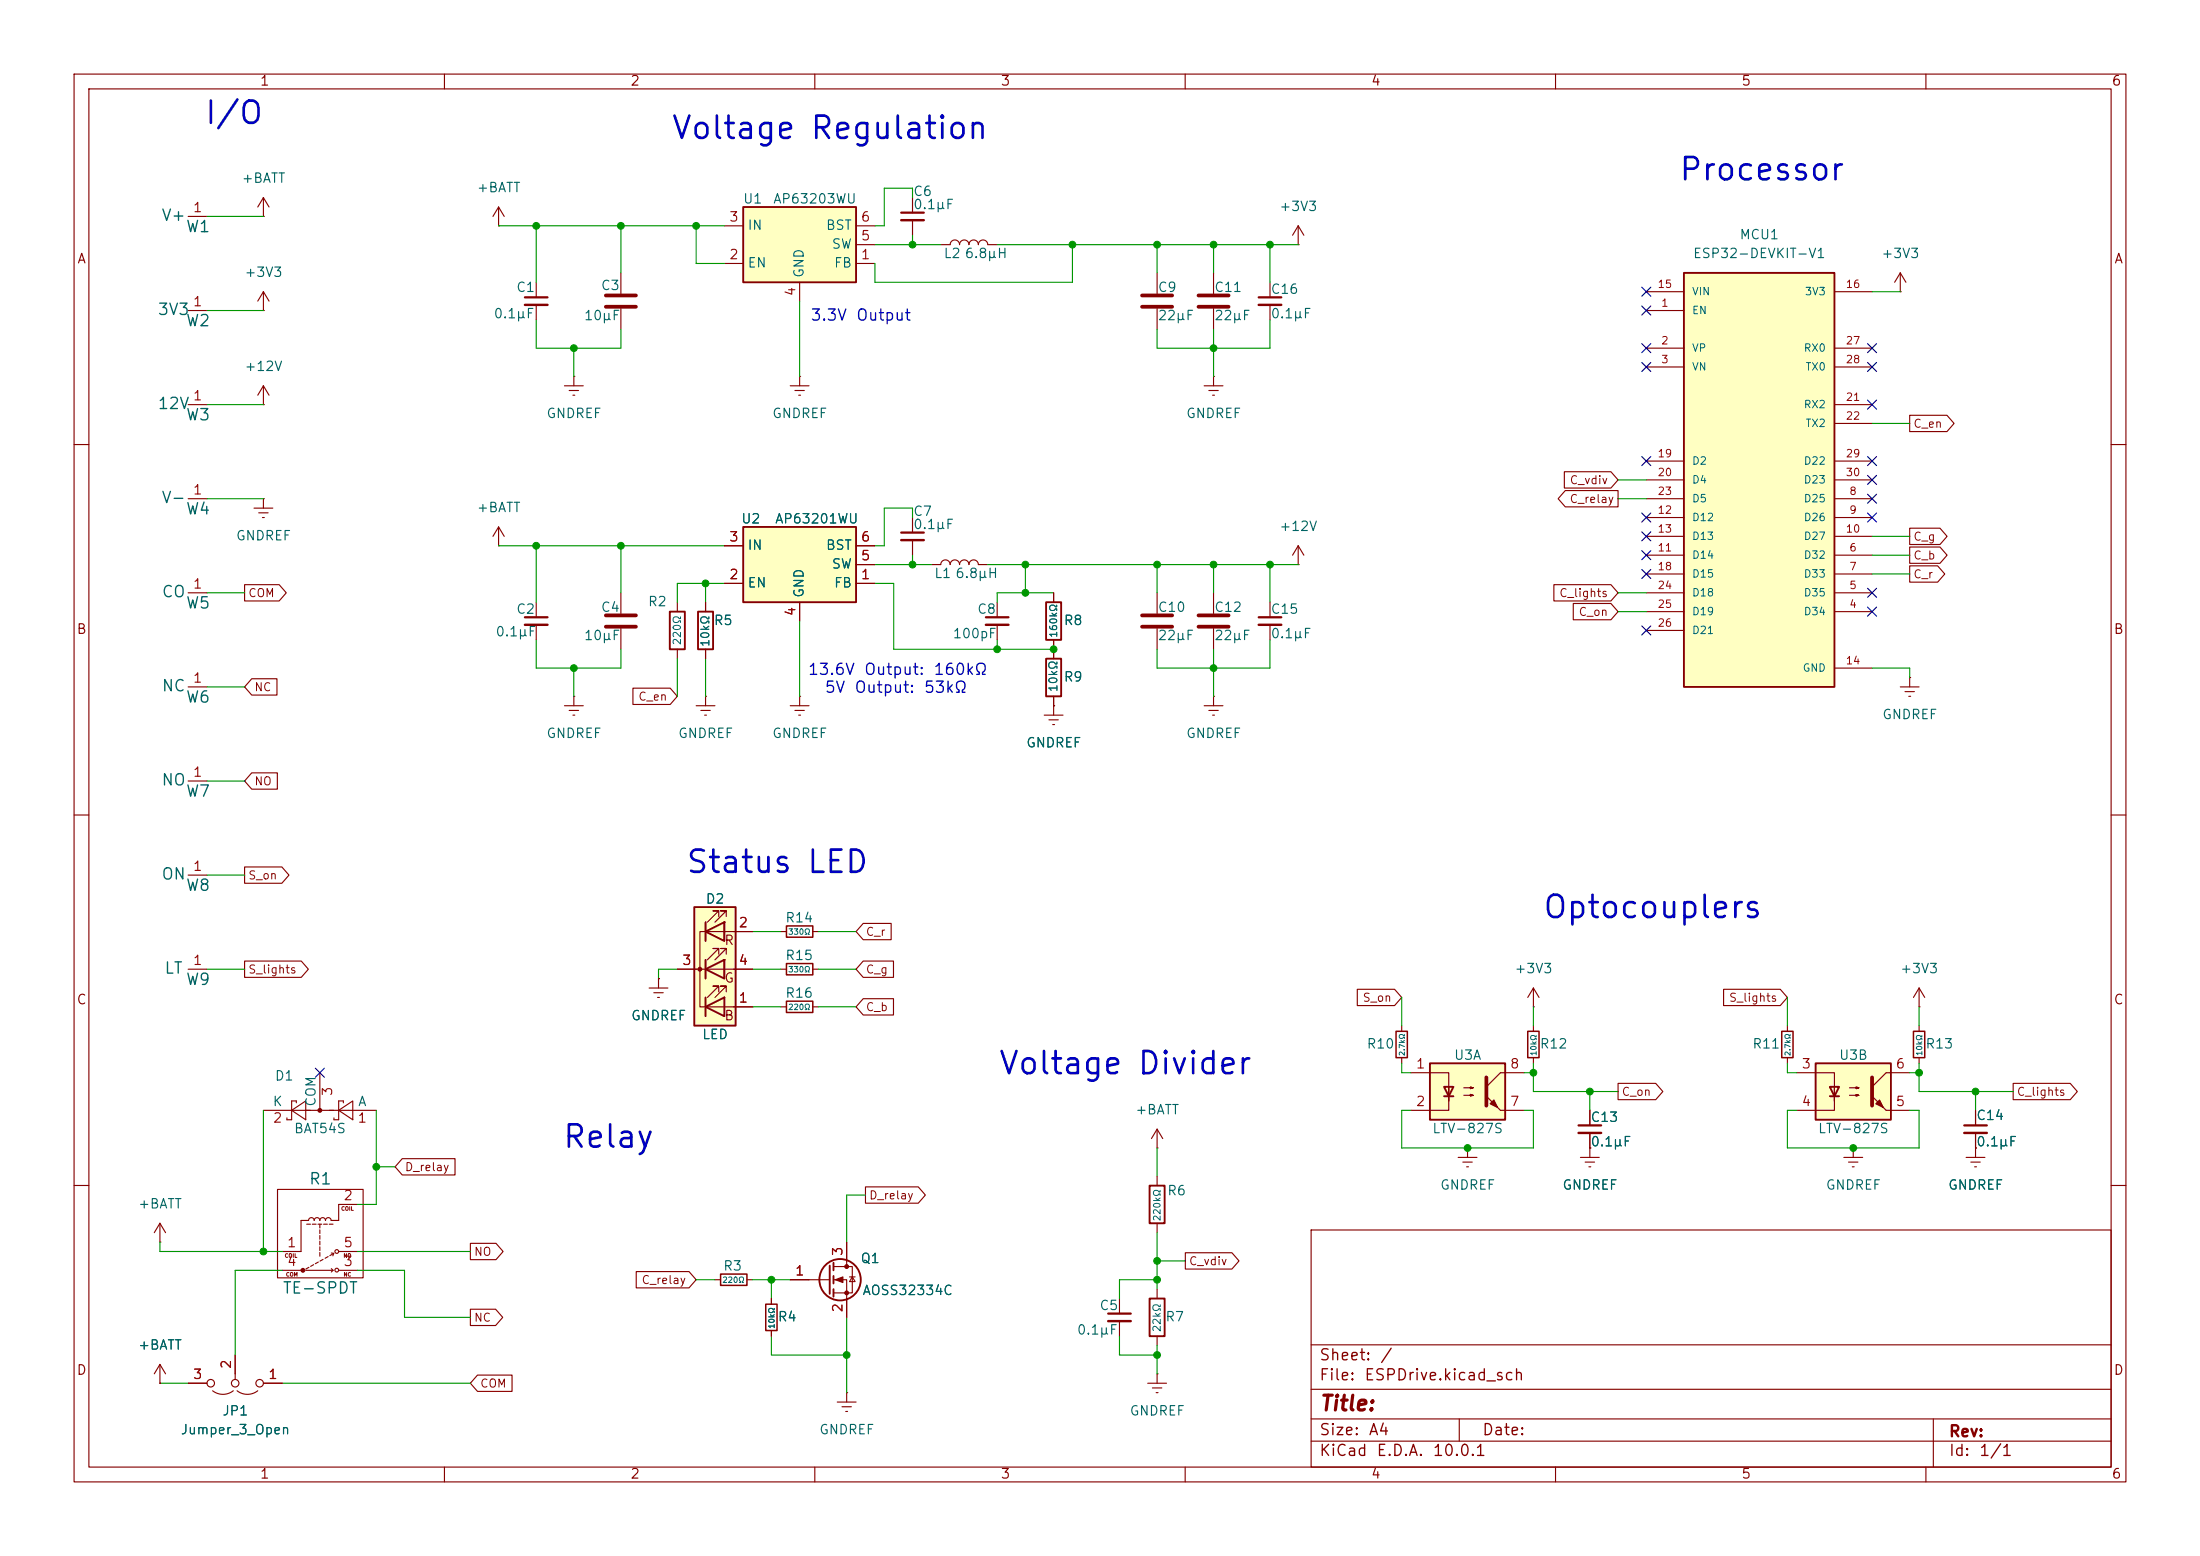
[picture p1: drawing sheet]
<svg xmlns="http://www.w3.org/2000/svg" width="297mm" height="210mm" viewBox="0 0 297 210" stroke-linecap="round" stroke-linejoin="round" font-family="sans-serif">
<g fill="none" stroke="#840000" stroke-width=".15">
<path d="M10 10h277v190h-277zM12 12h273v186h-273zM60 10v2M110 10v2M160 10v2M210 10v2M260 10v2M10 60h2M285 60h2M10 110h2M285 110h2M10 160h2"/>
<path d="M177 166h108v32h-108zM285 160h2M60 198v2M110 198v2M160 198v2M177 194.5h108M177 191.5h108M177 187.5h108M177 181.5h108M197 191.5v3M210 198v2M260 198v2"/>
<path d="M261 191.5v6.5"/>
</g>
<path d="M100.3 27.9h15.3v10.2h-15.3z" fill="#ffffc2"/>
<path d="M100.3 27.9h15.3v10.2h-15.3zM90.4 82.6h2.1v5h-2.1zM94.2 82.6h2.1v5h-2.1z" fill="none" stroke="#840000" stroke-width=".25"/>
<g fill="none" stroke="#840000" stroke-width=".15">
<path d="M35.6 29.2h.1M35.6 26.7l-.8 1.2M35.6 26.7l.7 1.2M35.6 26.7v2.5M67.3 30.5h.1M67.3 27.9l-.8 1.3M67.3 27.9l.8 1.3M67.3 27.9v2.6M97.8 35.6h2.5M97.8 30.5h2.5M107.9 38.1v2.5M115.6 35.6h2.5"/>
<path d="M115.6 30.5h2.5M115.6 33h2.5M175.3 33h.1M175.3 30.5l-.8 1.3M175.3 30.5l.7 1.3M175.3 30.5v2.5M25.4 54.6h2.5M35.6 54.6h.1M35.6 52.1v2.5M35.6 52.1l-.8 1.2M35.6 52.1l.7 1.2M25.4 67.3h2.5"/>
<path d="M34.3 68.6h2.5M34.9 69.2h1.3M35.4 69.9h.3M35.6 67.3h.1M35.6 67.3v1.3M175.3 76.2h.1M175.3 73.7v2.5M175.3 73.7l-.8 1.2M175.3 73.7l.7 1.2M83.8 80v2.8M83.8 84.8v2.8M91.4 81.3v1.3"/>
<path d="M91.4 87.6v1.3M94 95.3h2.5M94.6 95.9h1.3M95.1 96.5h.3M95.2 94h.1M95.2 81.3v1.3M95.2 87.6v1.3M95.2 94v1.3M106.7 95.3h2.5M107.3 95.9h1.3M107.8 96.5h.3M107.9 94h.1"/>
<path d="M107.9 94v1.3M214.6 149.9v2M214.6 152.9v2"/>
</g>
<path d="M213.1 151.9h3.1" fill="none" stroke="#840000" stroke-width=".3"/>
<path d="M213.1 152.9h3.1" fill="none" stroke="#840000" stroke-width=".33"/>
<path d="M81.8 84.6h4.1M81.8 83.1h4.1" fill="none" stroke="#840000" stroke-width=".51"/>
<path d="M227.3 36.8h20.3v55.9h-20.3z" fill="#ffffc2"/>
<path d="M227.3 36.8h20.3v55.9h-20.3z" fill="none" stroke="#840000" stroke-width=".25"/>
<g fill="none" stroke="#840000" stroke-width=".15">
<path d="M222.2 39.4h5.1M247.6 39.4h5.1M222.2 41.9h5.1M222.2 47h5.1M222.2 49.5h5.1M247.6 47h5.1M247.6 49.5h5.1M247.6 54.6h5.1M247.6 57.2h5.1M67.3 73.7h.1M67.3 71.1l-.8 1.3M67.3 71.1l.8 1.3"/>
<path d="M67.3 71.1v2.6M222.2 74.9h5.1M222.2 77.5h5.1M222.2 67.3h5.1M222.2 69.9h5.1M222.2 72.4h5.1M222.2 62.2h5.1M222.2 64.8h5.1M247.6 74.9h5.1M247.6 77.5h5.1M247.6 67.3h5.1M247.6 69.9h5.1"/>
<path d="M247.6 72.4h5.1M247.6 62.2h5.1M247.6 64.8h5.1M222.2 82.6h5.1M222.2 80h5.1M222.2 85.1h5.1M247.6 82.6h5.1M247.6 80h5.1M247.6 90.2h5.1M105.4 130.8h.8M105.4 135.9h.8M105.4 125.7h.8"/>
<path d="M109.7 130.8h.8M109.7 135.9h.8M109.7 125.7h.8"/>
</g>
<path d="M106.2 130h3.5v1.6h-3.5zM106.2 135.1h3.5v1.6h-3.5zM106.2 125h3.5v1.5h-3.5z" fill="none" stroke="#840000" stroke-width=".2"/>
<path d="M93.7 122.4h5.6v16h-5.6z" fill="#ffffc2"/>
<g fill="#840000" stroke="#840000" stroke-width=".15">
<circle cx="94.5" cy="130.8" r=".25"/>
<circle cx="43.2" cy="149.9" r=".25"/>
<circle cx="40.9" cy="171.4" r=".25"/>
</g>
<path d="M141.2 88.9h2.1v5.1h-2.1zM141.2 81.3h2.1v5.1h-2.1zM93.7 122.4h5.6v16h-5.6zM95.2 125.7l2.6-1.2v2.5zM95.2 130.8l2.6-1.3v2.6zM95.2 135.9l2.6-1.3v2.6zM95.2 124.5v2.5M95.2 129.5v2.6M95.2 134.6v2.6M155.2 175.3h2v5h-2z" fill="none" stroke="#840000" stroke-width=".25"/>
<g fill="none" stroke="#840000" stroke-width=".15">
<path d="M25.4 29.2h2.5M35.6 39.4l-.8 1.2M35.6 39.4l.7 1.2M35.6 39.4v2.5M72.4 38.1v2M83.8 36.8v2.8M123.2 26.7v2M123.2 29.7v2.1M127 33h1.3a.64 .64 0 0 1 .6-.6 .64 .64 0 0 1 .6 .6 .64 .64 0 0 1 .7-.6 .64 .64 0 0 1 .6 .6 .64 .64 0 0 1 .6-.6 .64 .64 0 0 1 .7 .6 .64 .64 0 0 1 .6-.6 .64 .64 0 0 1 .6 .6h1.3M156.2 36.8v2.8M163.8 36.8v2.8M171.4 38.1v2"/>
<path d="M256.5 39.4h.1M256.5 36.8l-.7 1.3M256.5 36.8l.8 1.3M256.5 36.8v2.6M25.4 41.9h2.5M35.6 41.9h.1M72.4 41.1v2.1M76.2 52.1h2.5M76.8 52.7h1.3M77.3 53.3h.3M77.5 50.8h.1M77.5 50.8v1.3"/>
<path d="M83.8 41.7v2.8M106.7 52.1h2.5M107.3 52.7h1.3M107.8 53.3h.3M107.9 50.8h.1M107.9 50.8v1.3M156.2 41.7v2.8M162.6 52.1h2.5M163.2 52.7h1.3M163.7 53.3h.3M163.8 50.8h.1M163.8 41.7v2.8"/>
<path d="M163.8 50.8v1.3M171.4 41.1v2.1M125.7 76.2h1.3a.64 .64 0 0 1 .6-.6 .64 .64 0 0 1 .7 .6 .64 .64 0 0 1 .6-.6 .64 .64 0 0 1 .6 .6 .64 .64 0 0 1 .7-.6 .64 .64 0 0 1 .6 .6 .64 .64 0 0 1 .6-.6 .64 .64 0 0 1 .7 .6h1.2M25.4 80h2.5M25.4 92.7h2.5M72.4 81.3v2M72.4 84.3v2.1M76.2 95.3h2.5M76.8 95.9h1.3M77.3 96.5h.3M77.5 94h.1M77.5 94v1.3"/>
<path d="M134.6 81.3v2M134.6 84.3v2.1M141 96.5h2.5M141.6 97.2h1.3M142.1 97.8h.3M142.2 95.3h.1M142.2 80v1.3M142.2 86.4v2.5M142.2 94v2.5M256.5 92.7h2.6M257.2 93.3h1.2M257.7 94h.2"/>
<path d="M257.8 91.4h.1M257.8 91.4v1.3M25.4 118.1h2.5M25.4 105.4h2.5M25.4 130.8h2.5M87.6 133.4h2.6M88.3 134h1.2M88.8 134.6h.2M88.9 132.1h.1M88.9 132.1v1.3M91.4 130.8h10.2M95.2 124.5v2.5"/>
<path d="M95.2 129.5v2.6M95.2 135.9h6.4M97 123.7v-.8h-.7h.7l-1.5 1.6M97 128.8v-.8h-.7h.7l-1.5 1.5M97 133.9v-.8h-.7h.7l-1.5 1.5M97.8 124.5h.1M97.8 124.5v2.5zM97.8 129.5h.1M97.8 129.5v2.6zM98 123.7v-.8h-.7h.7l-1.5 1.6M98 128.8v-.8h-.7h.7l-1.5 1.5M98 133.9v-.8h-.7h.7l-1.5 1.5"/>
<path d="M101.6 125.7h-7.1v10.2h1M189.2 138.4v.8M207 138.4v.8M241.3 138.4v.8M259.1 135.9h.1M259.1 133.4v2.5M259.1 138.4v.8M259.1 133.4l-.8 1.2M259.1 133.4l.7 1.2M35.6 149.9h15.2M39.4 149.9l1.9-1.3v2.5zM40 148.8v-.2h-.6v2.5h-.7v-.2"/>
<path d="M43.2 144.8v5.1M45.7 149.9l1.9-1.3v2.5zM46.4 148.8v-.2h-.7v2.5h-.6v-.2M189.2 142.7v.8M207 142.7v.8M241.3 142.7v.8M259.1 142.7v.8M265.4 156.2h2.6M266.1 156.8h1.2M266.6 157.5h.2M266.7 154.9h.1M266.7 149.9v2"/>
<path d="M266.7 152.9v3.3M21.6 167.6h.1M21.6 165.1v2.5M21.6 165.1l-.8 1.3M21.6 165.1l.8 1.3M37.5 160.5h11.5v12h-11.5zM38.1 171.5h2.5M41.3 171.5h3.7M41.4 165.2h.5M41.7 171l-.4 .3M42.2 165.2h.5M42.3 170.7l-.4 .2"/>
<path d="M42.9 165.2h.5M43 170.3l-.4 .3M43.2 165.2v.5M43.2 166v.5M43.2 166.8v.5M43.2 167.5v.5M43.2 168.3v.5M43.2 169v.5M43.6 170l-.4 .2M43.7 165.2h.5M44.3 169.6l-.4 .2M44.4 165.2h.6"/>
<path d="M44.7 171.2l.3 .3M44.7 169.1l.4 .1-.2 .3M44.9 169.2l-.4 .3M45 171.5l-.3 .2M45.7 171.5h2.6M45.7 168.9h2.6M48.3 162.6h-2.6v2.1h-1l-.1-.2-.3-.2-.2 .2-.2 .2-.1-.2-.2-.2-.3 .2-.1 .2-.1-.2-.3-.2-.3 .2-.1 .2-.1-.2-.3-.2-.2 .2-.1 .2h-1.1v4.2h-2.5M151.1 175.3v2M151.1 178.3v2M156.2 174v1.3M21.6 186.7h.1M21.6 184.2l-.8 1.2"/>
<path d="M21.6 184.2l.8 1.2M21.6 184.2v2.5M25.4 186.7h2.5M28.7 187.7a2.26 2.26 0 0 0 2.8 0M31.7 182.9v3.3M32 187.7a2.26 2.26 0 0 0 2.8 0M35.6 186.7h2.5M154.9 186.7h2.6M155.6 187.3h1.2M156.1 188h.2M156.2 185.4h.1M156.2 180.3v1.3"/>
<path d="M156.2 185.4v1.3"/>
<circle cx="45.5" cy="168.9" r=".25"/>
<circle cx="45.5" cy="171.4" r=".25"/>
<circle cx="28.4" cy="186.7" r=".51"/>
<circle cx="31.8" cy="186.7" r=".51"/>
<circle cx="35.1" cy="186.7" r=".51"/>
</g>
<path d="M121.7 28.7h3M70.9 40.1h3M169.9 40.1h3.1M70.9 83.3h3M133.1 83.3h3M265.2 151.9h3M149.6 177.3h3.1" fill="none" stroke="#840000" stroke-width=".3"/>
<path d="M121.7 29.7h3M70.9 41.1h3M169.9 41.1h3.1M70.9 84.3h3M133.1 84.3h3M265.2 152.9h3M149.6 178.3h3.1" fill="none" stroke="#840000" stroke-width=".33"/>
<path d="M81.8 39.9h4.1M154.2 39.9h4M161.8 39.9h4.1M81.8 41.4h4.1M154.2 41.4h4M161.8 41.4h4.1" fill="none" stroke="#840000" stroke-width=".51"/>
<path d="M188.5 139.2h1.5v3.5h-1.5zM206.2 139.2h1.6v3.5h-1.6zM240.5 139.2h1.6v3.5h-1.6zM258.3 139.2h1.5v3.5h-1.5z" fill="none" stroke="#840000" stroke-width=".2"/>
<path d="M193 143.5h10.2v7.6h-10.2z" fill="#ffffc2"/>
<g fill="none" stroke="#840000" stroke-width=".25">
<path d="M193 143.5h10.2v7.6h-10.2zM194.9 146.7h1.3l-.6 1.3zM194.9 148h1.3M112 170.8v3.8M112.5 170.4v1.1M112.5 172.2v1M112.5 174v1"/>
<circle cx="113.4" cy="172.7" r="2.79"/>
</g>
<g fill="none" stroke="#840000" stroke-width=".15">
<path d="M190.5 144.8h5.1v3.8v-1.9M195.6 148v1.9h-5.1M197.6 146.8h1.3l-.4 .1v-.2l.4 .1M197.6 147.8h1.3l-.4 .2v-.3l.4 .1M202.6 149.9h3.1M205.7 144.8h-3.1l-1.9 1.9M248.9 156.2h2.6M249.6 156.8h1.2M250.1 157.5h.2M250.2 154.9h.1M250.2 154.9v1.3M96.5 172.7h.8"/>
<path d="M100.8 172.7h.8M106.7 172.7h5.3M112.5 170.9h2.6v3.6h-2.6M112.5 172.7h1.8v5.1M114.3 167.6v3.3M114.7 172.3h.7M115.1 172.3l.3 .7h-.7z"/>
</g>
<path d="M200.7 145.4v3.8" fill="none" stroke="#840000" stroke-width=".51"/>
<g fill="#840000" stroke="#840000" stroke-width=".15">
<path d="M201.2 149l.5-.5 .5 1z"/>
<path d="M200.7 148l1.9 1.9z"/>
<path d="M112.8 172.7l1-.4v.8z"/>
<circle cx="114.3" cy="170.9" r=".25"/>
<circle cx="114.3" cy="174.5" r=".25"/>
</g>
<path d="M97.3 172h3.5v1.5h-3.5z" fill="none" stroke="#840000" stroke-width=".2"/>
<path d="M245.1 143.5h10.2v7.6h-10.2z" fill="#ffffc2"/>
<path d="M245.1 143.5h10.2v7.6h-10.2zM247 146.7h1.3l-.7 1.3zM247 148h1.3M155.2 160h2v5.1h-2z" fill="none" stroke="#840000" stroke-width=".25"/>
<g fill="none" stroke="#840000" stroke-width=".15">
<path d="M123.2 69.9v2M123.2 72.9v2M156.2 80v2.8M156.2 84.8v2.8M162.6 95.3h2.5M163.2 95.9h1.3M163.7 96.5h.3M163.8 94h.1M163.8 80v2.8M163.8 84.8v2.8M163.8 94v1.3M171.4 81.3v2"/>
<path d="M171.4 84.3v2.1M156.2 154.9h.1M156.2 152.4v2.5M156.2 158.8v1.2M156.2 152.4l-.8 1.3M156.2 152.4l.8 1.3M242.6 144.8h5v3.8v-1.9M247.6 148v1.9h-5M249.7 146.8h1.3l-.4 .1v-.2l.4 .1M249.7 147.8h1.3l-.4 .2v-.3l.4 .1M254.6 149.9h3.2M257.8 144.8h-3.2l-1.9 1.9"/>
<path d="M104.1 175.3v.7M104.1 179.6v.7M156.2 165.1v1.3M113 189.2h2.6M113.7 189.9h1.2M114.2 190.5h.2M114.3 188h.1M114.3 188v1.2"/>
</g>
<path d="M154.2 84.6h4M154.2 83.1h4M161.8 84.6h4.1M161.8 83.1h4.1M252.7 145.4v3.8" fill="none" stroke="#840000" stroke-width=".51"/>
<g fill="#840000" stroke="#840000" stroke-width=".15">
<path d="M253.2 149l.5-.5 .6 1z"/>
<path d="M252.7 148l1.9 1.9z"/>
</g>
<path d="M121.7 71.9h3M169.9 83.3h3.1" fill="none" stroke="#840000" stroke-width=".3"/>
<path d="M121.7 72.9h3M169.9 84.3h3.1" fill="none" stroke="#840000" stroke-width=".33"/>
<path d="M103.4 176h1.5v3.6h-1.5z" fill="none" stroke="#840000" stroke-width=".2"/>
<path d="M100.3 71.1h15.3v10.2h-15.3z" fill="#ffffc2"/>
<path d="M100.3 71.1h15.3v10.2h-15.3z" fill="none" stroke="#840000" stroke-width=".25"/>
<g fill="none" stroke="#840000" stroke-width=".15">
<path d="M257.8 56h5l1 1.2-1 1.1h-5zM33 78.9h4.7l.9 1.1-.9 1.1h-4.7zM97.8 78.7h2.5M97.8 73.7h2.5M115.6 78.7h2.5M115.6 73.7h2.5M115.6 76.2h2.5M209.8 78.9h7.7l.9 1.1-.9 1.1h-7.7zM211.2 63.7h6.3l.9 1.1-.9 1.1h-6.3zM211.3 66.2h7.1v2.2h-7.1l-.9-1.1zM257.8 71.3h4.1l1 1.1-1 1.1h-4.1zM257.8 76.4h3.8l.9 1.1-.9 1.1h-3.8z"/>
<path d="M257.8 73.8h4.1l1 1.1-1 1.1h-4.1zM34 91.6h3.4v2.2h-3.4l-1-1.1zM85.4 92.9h5.1l.9 1.1-.9 1.1h-5.1zM95.2 81.3v1.3M95.2 87.6v1.3M107.9 81.3v2.5M142.2 95.3h.1M142.2 80v1.3M142.2 86.4v2.5M142.2 94v1.3M212.4 81.4h5.1l.9 1.2-.9 1.1h-5.1zM33 117h5.1l.9 1.1-.9 1.1h-5.1z"/>
<path d="M34 104.3h3.4v2.2h-3.4l-1-1.1zM33 129.7h7.7l.9 1.1-.9 1.1h-7.7zM88.9 132.1h.1M91.4 130.8h2.6M99.1 135.9h2.5M99.1 125.7h2.5M99.1 130.8h2.5M116.5 134.8h4.1v2.2h-4.1l-.9-1.1zM116.5 129.7h4.1v2.2h-4.1l-.9-1.1zM116.5 124.6h3.8v2.2h-3.8l-.9-1.1zM183.2 133.5h5.1l.9 1.1-.9 1.1h-5.1zM207 135.9h.1"/>
<path d="M207 133.4l-.8 1.2M207 133.4l.8 1.2M207 133.4v2.5M232.7 133.5h7.6l1 1.1-1 1.1h-7.6zM54.3 156.4h7.1v2.2h-7.1l-1-1.1zM196.8 156.2h2.6M197.5 156.8h1.3M198 157.5h.2M198.1 154.9h.1M198.1 154.9v1.3M213.4 156.2h2.5M214 156.8h1.3"/>
<path d="M214.5 157.5h.3M214.6 154.9h.1M214.6 149.9v2M214.6 152.9v3.3M218.4 146.2h5.1l1 1.1-1 1.1h-5.1zM266.7 154.9h.1M266.7 149.9v2M266.7 152.9v2M271.8 146.2h7.7l.9 1.1-.9 1.1h-7.7zM63.5 167.8h3.5l.9 1.1-.9 1.1h-3.5zM63.5 176.7h3.4l1 1.1-1 1.1h-3.4zM85.9 171.6h7.1l1 1.1-1 1.1h-7.1z"/>
<path d="M104.1 175.3v.7M104.1 179.6v.7M106.7 172.7h2.5M114.3 167.6v2.6M114.3 175.3v2.5M116.8 160.2h7.2l.9 1.1-.9 1.1h-7.2zM160 169.1h6.3l1 1.1-1 1.1h-6.3zM21.6 186.7h.1M25.4 186.7h2.5M31.7 182.9v2.5M35.6 186.7h2.5M64.5 185.6h4.6v2.2h-4.6l-1-1.1z"/>
</g>
<g fill="none" stroke="#009600" stroke-width=".15">
<path d="M27.9 29.2h7.7M67.3 30.5h30.5M72.4 30.5v7.6M83.8 30.5v6.3M94 30.5v5.1h3.8M118.1 33h8.9M123.2 26.7v-1.3h-3.8v5.1h-1.3M123.2 31.8v1.2M134.6 33h40.7M144.8 33v5.1h-26.7v-2.5M156.2 33v3.8M163.8 33v3.8"/>
<path d="M171.4 33v5.1M252.7 39.4h3.8M27.9 54.6h7.7M27.9 41.9h7.7M72.4 43.2v3.8h11.4v-2.5M77.5 47v3.8M107.9 40.6v10.2M163.8 44.5v6.3M171.4 43.2v3.8h-15.2v-2.5M252.7 57.2h5.1M27.9 67.3h7.7M67.3 73.7h30.5"/>
<path d="M72.4 73.7v7.6M83.8 73.7v6.3M95.2 78.7v2.6M97.8 78.7h-6.4v2.6M118.1 76.2h7.6M118.1 78.7h2.5v8.9h21.6M123.2 69.9v-1.3h-3.8v5.1h-1.3M123.2 74.9v1.3M133.3 76.2h42M138.4 76.2v3.8M156.2 76.2v3.8M163.8 76.2v3.8"/>
<path d="M171.4 76.2v5.1M218.4 67.3h3.8M218.4 64.8h3.8M252.7 72.4h5.1M252.7 74.9h5.1M252.7 77.5h5.1M27.9 80h5.1M27.9 92.7h5.1M72.4 86.4v3.8h11.4v-2.6M77.5 90.2v3.8M91.4 88.9v5.1M95.2 88.9v5.1"/>
<path d="M107.9 83.8v10.2M134.6 86.4v1.2M142.2 80h-7.6v1.3M163.8 87.6v6.4M171.4 86.4v3.8h-15.2v-2.6M218.4 82.6h3.8M218.4 80h3.8M252.7 90.2h5.1v1.2M27.9 105.4h5.1M27.9 118.1h5.1M27.9 130.8h5.1M91.4 130.8h-2.5v1.3"/>
<path d="M101.6 125.7h3.8M101.6 130.8h3.8M101.6 135.9h3.8M110.5 125.7h5.1M110.5 130.8h5.1M110.5 135.9h5.1M189.2 134.6v3.8M207 135.9v2.5M241.3 134.6v3.8M259.1 135.9v2.5M35.6 149.9v19M50.8 149.9v12.7h-2.5"/>
<path d="M50.8 157.5h2.5M156.2 154.9v3.9M189.2 143.5v1.3h1.3M190.5 149.9h-1.3v5h17.8v-5h-1.3M205.7 144.8h1.3M207 143.5v3.8h11.4M214.6 147.3v2.6M241.3 143.5v1.3h1.3M242.6 149.9h-1.3v5h17.8v-5h-1.3M257.8 144.8h1.3M259.1 143.5v3.8h12.7M266.7 147.3v2.6"/>
<path d="M21.6 167.6v1.3h16.5M38.1 171.5h-6.4v11.4M48.3 171.5h6.3v6.3h8.9M48.3 168.9h15.2M94 172.7h2.5M101.6 172.7h5.1M104.1 172.7v2.6M114.3 177.8v10.2M116.8 161.3h-2.5v6.3M156.2 172.7h-5.1v2.6M156.2 166.4v7.6M156.2 170.2h3.8"/>
<path d="M21.6 186.7h3.8M38.1 186.7h25.4M104.1 180.3v2.6h10.2M151.1 180.3v2.6h5.1M156.2 181.6v3.8"/>
</g>
<g fill="none" stroke="#000084" stroke-width=".15">
<path d="M221.6 38.8l1.3 1.2M222.9 38.8l-1.3 1.2M221.6 48.9l1.3 1.2M221.6 41.3l1.3 1.2M221.6 46.4l1.3 1.2M222.9 48.9l-1.3 1.2M222.9 41.3l-1.3 1.2M222.9 46.4l-1.3 1.2M252.1 48.9l1.2 1.2M252.1 54l1.2 1.2M252.1 46.4l1.2 1.2M253.3 48.9l-1.2 1.2"/>
<path d="M253.3 54l-1.2 1.2M253.3 46.4l-1.2 1.2M221.6 69.2l1.3 1.3M221.6 71.8l1.3 1.2M221.6 61.6l1.3 1.2M221.6 76.9l1.3 1.2M221.6 74.3l1.3 1.2M222.9 76.9l-1.3 1.2M222.9 69.2l-1.3 1.3M222.9 71.8l-1.3 1.2M222.9 61.6l-1.3 1.2M222.9 74.3l-1.3 1.2"/>
<path d="M252.1 61.6l1.2 1.2M252.1 69.2l1.2 1.3M252.1 66.7l1.2 1.2M252.1 64.2l1.2 1.2M252.1 79.4l1.2 1.2M253.3 61.6l-1.2 1.2M253.3 69.2l-1.2 1.3M253.3 66.7l-1.2 1.2M253.3 64.2l-1.2 1.2M253.3 79.4l-1.2 1.2M221.6 84.5l1.3 1.2M222.9 84.5l-1.3 1.2"/>
<path d="M252.1 81.9l1.2 1.3M253.3 81.9l-1.2 1.3M42.6 144.2l1.2 1.2M43.8 144.2l-1.2 1.2"/>
</g>
<g fill="#009600" stroke="#009600" stroke-width=".14">
<circle cx="72.4" cy="30.5" r=".46"/>
<circle cx="83.8" cy="30.5" r=".46"/>
<circle cx="83.8" cy="73.7" r=".46"/>
<circle cx="77.5" cy="47" r=".46"/>
<circle cx="123.2" cy="33" r=".46"/>
<circle cx="94" cy="30.5" r=".46"/>
<circle cx="144.8" cy="33" r=".46"/>
<circle cx="156.2" cy="33" r=".46"/>
<circle cx="104.1" cy="172.7" r=".46"/>
<circle cx="156.2" cy="172.7" r=".46"/>
<circle cx="77.5" cy="90.2" r=".46"/>
<circle cx="95.2" cy="78.7" r=".46"/>
<circle cx="50.8" cy="157.5" r=".46"/>
<circle cx="35.6" cy="168.9" r=".46"/>
<circle cx="123.2" cy="76.2" r=".46"/>
<circle cx="138.4" cy="76.2" r=".46"/>
<circle cx="72.4" cy="73.7" r=".46"/>
<circle cx="198.1" cy="154.9" r=".46"/>
<circle cx="114.3" cy="182.9" r=".46"/>
<circle cx="214.6" cy="147.3" r=".46"/>
<circle cx="207" cy="144.8" r=".46"/>
<circle cx="156.2" cy="182.9" r=".46"/>
<circle cx="156.2" cy="170.2" r=".46"/>
<circle cx="142.2" cy="87.6" r=".46"/>
<circle cx="134.6" cy="87.6" r=".46"/>
<circle cx="156.2" cy="76.2" r=".46"/>
<circle cx="163.8" cy="76.2" r=".46"/>
<circle cx="163.8" cy="90.2" r=".46"/>
<circle cx="138.4" cy="80" r=".46"/>
<circle cx="266.7" cy="147.3" r=".46"/>
<circle cx="250.2" cy="154.9" r=".46"/>
<circle cx="259.1" cy="144.8" r=".46"/>
<circle cx="171.4" cy="76.2" r=".46"/>
<circle cx="163.8" cy="47" r=".46"/>
<circle cx="171.4" cy="33" r=".46"/>
<circle cx="163.8" cy="33" r=".46"/>
</g>
<g font-size="3" fill="#0000c2">
<text x="27.5" y="17.5">I/O</text>
<text x="90.5" y="19.5">Voltage Regulation</text>
<text x="226.5" y="25.1">Processor</text>
<text x="92.4" y="118.6">Status LED</text>
<text x="208.1" y="124.7">Optocouplers</text>
<text x="134.6" y="145.8">Voltage Divider</text>
<text x="75.8" y="155.7">Relay</text>
</g>
<text font-size="2" fill="#840000" x="178" y="190.9">Title:</text>
<g font-size="1.5" fill="#006464">
<text x="21.7" y="30.2">V+</text>
<text x="25" y="31.7">W1</text>
<text x="21.2" y="42.9">3V3</text>
<text x="25" y="44.4">W2</text>
<text x="21.2" y="55.6">12V</text>
<text x="25" y="57.1">W3</text>
<text x="21.7" y="68.3">V-</text>
<text x="25" y="69.8">W4</text>
<text x="21.7" y="81">CO</text>
<text x="25" y="82.5">W5</text>
<text x="21.7" y="93.7">NC</text>
<text x="25" y="95.2">W6</text>
<text x="21.7" y="106.4">NO</text>
<text x="25" y="107.9">W7</text>
<text x="21.7" y="119.1">ON</text>
<text x="25" y="120.6">W8</text>
<text x="22.1" y="131.8">LT</text>
<text x="25" y="133.3">W9</text>
<text x="41.6" y="160.2">R1</text>
<text x="38.1" y="175">TE-SPDT</text>
</g>
<g font-size="1.5" fill="#0000c2">
<text x="109.3" y="43.7">3.3V</text>
<text x="115.5" y="43.7">Output</text>
<text x="109" y="91.5">13.6V</text>
<text x="111.2" y="93.9">5V</text>
<text x="115.3" y="93.9">Output:</text>
<text x="116.6" y="91.5">Output:</text>
<text x="124.6" y="93.9">53kΩ</text>
<text x="125.9" y="91.5">160kΩ</text>
</g>
<g font-size="1.5" fill="#840000">
<text x="178" y="184">Sheet:</text>
<text x="186.2" y="184">/</text>
<text x="178" y="186.7">File:</text>
<text x="184.1" y="186.7">ESPDrive.kicad_sch</text>
<text x="178" y="196.9">KiCad</text>
<text x="178" y="194.1">Size:</text>
<text x="184.7" y="194.1">A4</text>
<text x="185.7" y="196.9">E.D.A.</text>
<text x="193.3" y="196.9">10.0.1</text>
<text x="200" y="194.1">Date:</text>
<text x="263" y="194.3">Rev:</text>
<text x="263" y="196.9">Id:</text>
<text x="267.1" y="196.9">1/1</text>
</g>
<g font-size="1.3" fill="#840000">
<text x="35" y="11.9">1</text>
<text x="85" y="11.9">2</text>
<text x="135" y="11.9">3</text>
<text x="185" y="11.9">4</text>
<text x="235" y="11.9">5</text>
<text x="285" y="11.9">6</text>
<text x="10.3" y="35.9">A</text>
<text x="285.3" y="35.9">A</text>
<text x="10.3" y="85.9">B</text>
<text x="285.3" y="85.9">B</text>
<text x="97.7" y="127.9">R</text>
<text x="10.3" y="135.9">C</text>
<text x="97.7" y="132.9">G</text>
<text x="285.3" y="135.9">C</text>
<text x="97.7" y="138">B</text>
<text x="10.3" y="185.9">D</text>
<text x="285.3" y="185.9">D</text>
<text x="35" y="199.9">1</text>
<text x="85" y="199.9">2</text>
<text x="135" y="199.9">3</text>
<text x="185" y="199.9">4</text>
<text x="235" y="199.9">5</text>
<text x="285" y="199.9">6</text>
</g>
<g font-size="1.3" fill="#a90000">
<text x="26" y="29">1</text>
<text x="98.4" y="35.3">2</text>
<text x="98.4" y="30.2">3</text>
<text x="116.1" y="35.3">1</text>
<text x="116.1" y="32.8">5</text>
<text x="116.1" y="30.2">6</text>
<text x="26" y="41.7">1</text>
<text x="107.7" y="40.1" transform="rotate(-90 107.7 40.1)">4</text>
<text x="26" y="54.4">1</text>
<text x="26" y="67.1">1</text>
<text x="98.4" y="73.4">3</text>
<text x="116.1" y="75.9">5</text>
<text x="116.1" y="73.4">6</text>
<text x="26" y="79.8">1</text>
<text x="98.4" y="78.5">2</text>
<text x="107.7" y="83.3" transform="rotate(-90 107.7 83.3)">4</text>
<text x="116.1" y="78.5">1</text>
<text x="26" y="92.5">1</text>
<text x="26" y="105.2">1</text>
<text x="26" y="117.9">1</text>
<text x="99.6" y="125.5">2</text>
<text x="26" y="130.6">1</text>
<text x="92" y="130.6">3</text>
<text x="99.6" y="130.6">4</text>
<text x="99.6" y="135.6">1</text>
<text x="45.2" y="148" transform="rotate(-90 45.2 148)">3</text>
<text x="191.1" y="144.5">1</text>
<text x="191.1" y="149.6">2</text>
<text x="203.8" y="149.6">7</text>
<text x="203.8" y="144.5">8</text>
<text x="243.1" y="144.5">3</text>
<text x="243.1" y="149.6">4</text>
<text x="255.8" y="149.6">5</text>
<text x="255.8" y="144.5">6</text>
<text x="36.8" y="151.8">2</text>
<text x="48.2" y="151.8">1</text>
<text x="46.3" y="162.3">2</text>
<text x="38.7" y="168.7">1</text>
<text x="38.7" y="171.2">4</text>
<text x="46.3" y="171.2">3</text>
<text x="46.3" y="168.7">5</text>
<text x="107.2" y="172.5">1</text>
<text x="114" y="169.6" transform="rotate(-90 114 169.6)">3</text>
<text x="114" y="177.2" transform="rotate(-90 114 177.2)">2</text>
<text x="31.5" y="184.9" transform="rotate(-90 31.5 184.9)">2</text>
<text x="26" y="186.4">3</text>
<text x="36.1" y="186.4">1</text>
</g>
<g font-size="1.3" fill="#006464">
<text x="32.5" y="25">+BATT</text>
<text x="64.3" y="26.3">+BATT</text>
<text x="100.2" y="27.8">U1</text>
<text x="104.3" y="27.8">AP63203WU</text>
<text x="123.2" y="26.8">C6</text>
<text x="123.2" y="28.5">0.1μF</text>
<text x="172.6" y="28.8">+3V3</text>
<text x="100.8" y="31.3">IN</text>
<text x="111.4" y="31.3">BST</text>
<text x="112.2" y="33.9">SW</text>
<text x="127.3" y="35.2">L2</text>
<text x="130.2" y="35.2">6.8μH</text>
<text x="228.5" y="35.2">ESP32-DEVKIT-V1</text>
<text x="234.8" y="32.6">MCU1</text>
<text x="253.9" y="35.2">+3V3</text>
<text x="32.9" y="37.7">+3V3</text>
<text x="69.6" y="39.7">C1</text>
<text x="81" y="39.5">C3</text>
<text x="100.8" y="36.4">EN</text>
<text x="108.8" y="37.6" transform="rotate(-90 108.8 37.6)">GND</text>
<text x="112.5" y="36.4">FB</text>
<text x="156.2" y="39.7">C9</text>
<text x="163.8" y="39.7">C11</text>
<text x="171.5" y="40">C16</text>
<text x="66.6" y="43.3">0.1μF</text>
<text x="78.7" y="43.5">10μF</text>
<text x="156.2" y="43.5">22μF</text>
<text x="163.8" y="43.5">22μF</text>
<text x="171.5" y="43.3">0.1μF</text>
<text x="32.9" y="50.4">+12V</text>
<text x="73.7" y="56.7">GNDREF</text>
<text x="104.2" y="56.7">GNDREF</text>
<text x="160" y="56.7">GNDREF</text>
<text x="64.3" y="69.4">+BATT</text>
<text x="100" y="71">U2</text>
<text x="104.5" y="71">AP63201WU</text>
<text x="123.2" y="70">C7</text>
<text x="123.2" y="71.7">0.1μF</text>
<text x="172.6" y="72">+12V</text>
<text x="31.8" y="73.3">GNDREF</text>
<text x="100.8" y="74.5">IN</text>
<text x="111.4" y="74.5">BST</text>
<text x="112.2" y="77.1">SW</text>
<text x="69.6" y="83.2">C2</text>
<text x="81" y="82.9">C4</text>
<text x="87.4" y="82.1">R2</text>
<text x="100.8" y="79.6">EN</text>
<text x="108.8" y="80.8" transform="rotate(-90 108.8 80.8)">GND</text>
<text x="112.5" y="79.6">FB</text>
<text x="126" y="78.3">L1</text>
<text x="128.9" y="78.3">6.8μH</text>
<text x="131.8" y="83.2">C8</text>
<text x="156.2" y="82.9">C10</text>
<text x="163.8" y="82.9">C12</text>
<text x="171.5" y="83.2">C15</text>
<text x="66.8" y="86.2">0.1μF</text>
<text x="78.7" y="86.7">10μF</text>
<text x="96.3" y="84.7">R5</text>
<text x="128.5" y="86.5">100pF</text>
<text x="143.5" y="84.7">R8</text>
<text x="156.2" y="86.7">22μF</text>
<text x="163.8" y="86.7">22μF</text>
<text x="171.5" y="86.5">0.1μF</text>
<text x="143.5" y="92.3">R9</text>
<text x="73.7" y="99.9">GNDREF</text>
<text x="91.5" y="99.9">GNDREF</text>
<text x="104.2" y="99.9">GNDREF</text>
<text x="138.4" y="101.2">GNDREF</text>
<text x="160" y="99.9">GNDREF</text>
<text x="254" y="97.4">GNDREF</text>
<text x="95.2" y="122.3">D2</text>
<text x="105.9" y="124.8">R14</text>
<text x="105.9" y="129.9">R15</text>
<text x="204.4" y="131.7">+3V3</text>
<text x="256.4" y="131.7">+3V3</text>
<text x="105.9" y="135">R16</text>
<text x="85.1" y="138">GNDREF</text>
<text x="94.7" y="140.6">LED</text>
<text x="184.4" y="141.8">R10</text>
<text x="196.2" y="143.4">U3A</text>
<text x="207.8" y="141.8">R12</text>
<text x="236.5" y="141.8">R11</text>
<text x="248.2" y="143.4">U3B</text>
<text x="259.9" y="141.8">R13</text>
<text x="36.7" y="149.6">K</text>
<text x="37" y="146.2">D1</text>
<text x="42.9" y="149.4" transform="rotate(-90 42.9 149.4)">COM</text>
<text x="48.2" y="149.6">A</text>
<text x="39.6" y="153.3">BAT54S</text>
<text x="153.2" y="150.7">+BATT</text>
<text x="193.3" y="153.3">LTV-827S</text>
<text x="214.6" y="155">0.1μF</text>
<text x="214.6" y="151.7">C13</text>
<text x="245.3" y="153.3">LTV-827S</text>
<text x="266.7" y="155">0.1μF</text>
<text x="266.7" y="151.5">C14</text>
<text x="157.5" y="161.6">R6</text>
<text x="194.3" y="160.9">GNDREF</text>
<text x="210.8" y="160.9">GNDREF</text>
<text x="246.4" y="160.9">GNDREF</text>
<text x="262.9" y="160.9">GNDREF</text>
<text x="18.6" y="163.4">+BATT</text>
<text x="97.5" y="171.8">R3</text>
<text x="116.1" y="170.8">Q1</text>
<text x="104.9" y="178.7">R4</text>
<text x="116.3" y="175.1">AOSS32334C</text>
<text x="148.3" y="177.1">C5</text>
<text x="157.2" y="178.7">R7</text>
<text x="18.6" y="182.5">+BATT</text>
<text x="145.3" y="180.4">0.1μF</text>
<text x="29.9" y="191.4">JP1</text>
<text x="152.4" y="191.4">GNDREF</text>
<text x="24.3" y="193.9">Jumper_3_Open</text>
<text x="110.5" y="193.9">GNDREF</text>
</g>
<g font-size="1.1" fill="#840000">
<text x="258.2" y="58">C_en</text>
<text x="211.8" y="65.6">C_vdiv</text>
<text x="211.8" y="68.2">C_relay</text>
<text x="258.2" y="73.2">C_g</text>
<text x="258.2" y="75.8">C_b</text>
<text x="33.4" y="80.9">COM</text>
<text x="210.4" y="80.9">C_lights</text>
<text x="213" y="83.4">C_on</text>
<text x="258.2" y="78.3">C_r</text>
<text x="34.3" y="93.6">NC</text>
<text x="86.1" y="94.8">C_en</text>
<text x="34.3" y="106.3">NO</text>
<text x="33.4" y="119">S_on</text>
<text x="33.4" y="131.7">S_lights</text>
<text x="116.8" y="131.7">C_g</text>
<text x="116.8" y="126.6">C_r</text>
<text x="116.8" y="136.7">C_b</text>
<text x="183.9" y="135.5">S_on</text>
<text x="233.3" y="135.5">S_lights</text>
<text x="218.9" y="148.2">C_on</text>
<text x="272.2" y="148.2">C_lights</text>
<text x="54.6" y="158.3">D_relay</text>
<text x="117.3" y="162.1">D_relay</text>
<text x="63.9" y="169.8">NO</text>
<text x="86.5" y="173.6">C_relay</text>
<text x="160.4" y="171">C_vdiv</text>
<text x="63.9" y="178.7">NC</text>
<text x="64.7" y="187.5">COM</text>
</g>
<g font-size="1.1" fill="#006464">
<text x="96" y="87.4" transform="rotate(-90 96 87.4)">10kΩ</text>
<text x="143" y="93.5" transform="rotate(-90 143 93.5)">10kΩ</text>
</g>
<g font-size="1" fill="#a90000">
<text x="223.7" y="39.1">15</text>
<text x="224.2" y="41.7">1</text>
<text x="249.1" y="39.1">16</text>
<text x="224.2" y="46.7">2</text>
<text x="249.1" y="46.7">27</text>
<text x="224.2" y="49.3">3</text>
<text x="249.1" y="49.3">28</text>
<text x="249.1" y="54.4">21</text>
<text x="249.1" y="56.9">22</text>
<text x="223.7" y="62">19</text>
<text x="223.7" y="64.5">20</text>
<text x="249.1" y="62">29</text>
<text x="249.1" y="64.5">30</text>
<text x="223.7" y="69.6">12</text>
<text x="223.7" y="67.1">23</text>
<text x="249.6" y="67.1">8</text>
<text x="249.6" y="69.6">9</text>
<text x="223.7" y="74.7">11</text>
<text x="223.7" y="72.1">13</text>
<text x="223.7" y="77.2">18</text>
<text x="249.1" y="72.1">10</text>
<text x="249.6" y="74.7">6</text>
<text x="249.6" y="77.2">7</text>
<text x="223.7" y="79.8">24</text>
<text x="223.7" y="82.3">25</text>
<text x="249.6" y="82.3">4</text>
<text x="249.6" y="79.8">5</text>
<text x="223.7" y="84.8">26</text>
<text x="249.1" y="89.9">14</text>
</g>
<g font-size="1" fill="#006464">
<text x="228.3" y="40.1">VIN</text>
<text x="243.6" y="40.1">3V3</text>
<text x="228.3" y="42.6">EN</text>
<text x="228.3" y="47.7">VP</text>
<text x="243.4" y="47.7">RX0</text>
<text x="228.3" y="50.3">VN</text>
<text x="243.7" y="50.3">TX0</text>
<text x="243.4" y="55.3">RX2</text>
<text x="243.7" y="57.9">TX2</text>
<text x="228.3" y="63">D2</text>
<text x="228.3" y="65.5">D4</text>
<text x="243.4" y="63">D22</text>
<text x="243.4" y="65.5">D23</text>
<text x="228.3" y="70.6">D12</text>
<text x="228.3" y="68">D5</text>
<text x="243.4" y="68">D25</text>
<text x="243.4" y="70.6">D26</text>
<text x="228.3" y="75.7">D14</text>
<text x="228.3" y="73.1">D13</text>
<text x="243.4" y="75.7">D32</text>
<text x="243.4" y="73.1">D27</text>
<text x="228.3" y="78.2">D15</text>
<text x="228.3" y="80.7">D18</text>
<text x="228.3" y="83.3">D19</text>
<text x="243.4" y="83.3">D34</text>
<text x="243.4" y="80.7">D35</text>
<text x="243.4" y="78.2">D33</text>
<text x="92.2" y="87.2" transform="rotate(-90 92.2 87.2)">220Ω</text>
<text x="142.9" y="86.2" transform="rotate(-90 142.9 86.2)">160kΩ</text>
<text x="228.3" y="85.8">D21</text>
<text x="243.3" y="90.9">GND</text>
<text x="156.9" y="179.9" transform="rotate(-90 156.9 179.9)">22kΩ</text>
</g>
<text font-size=".9" fill="#006464" x="156.9" y="164.9" transform="rotate(-90 156.9 164.9)">220kΩ</text>
<g font-size=".8" fill="#006464">
<text x="106.3" y="131.4">330Ω</text>
<text x="106.3" y="126.3">330Ω</text>
<text x="106.3" y="136.5">220Ω</text>
<text x="207.6" y="142.6" transform="rotate(-90 207.6 142.6)">10kΩ</text>
<text x="259.7" y="142.6" transform="rotate(-90 259.7 142.6)">10kΩ</text>
<text x="97.4" y="173.3">220Ω</text>
<text x="104.7" y="179.4" transform="rotate(-90 104.7 179.4)">10kΩ</text>
</g>
<g font-size=".7" fill="#006464">
<text x="189.8" y="142.6" transform="rotate(-90 189.8 142.6)">2.7kΩ</text>
<text x="241.9" y="142.6" transform="rotate(-90 241.9 142.6)">2.7kΩ</text>
</g>
<g font-size=".5" fill="#840000">
<text x="46" y="163.5">COIL</text>
<text x="38.4" y="169.9">COIL</text>
<text x="38.5" y="172.4">COM</text>
<text x="46.3" y="169.9">NO</text>
<text x="46.3" y="172.4">NC</text>
</g>
</svg>
